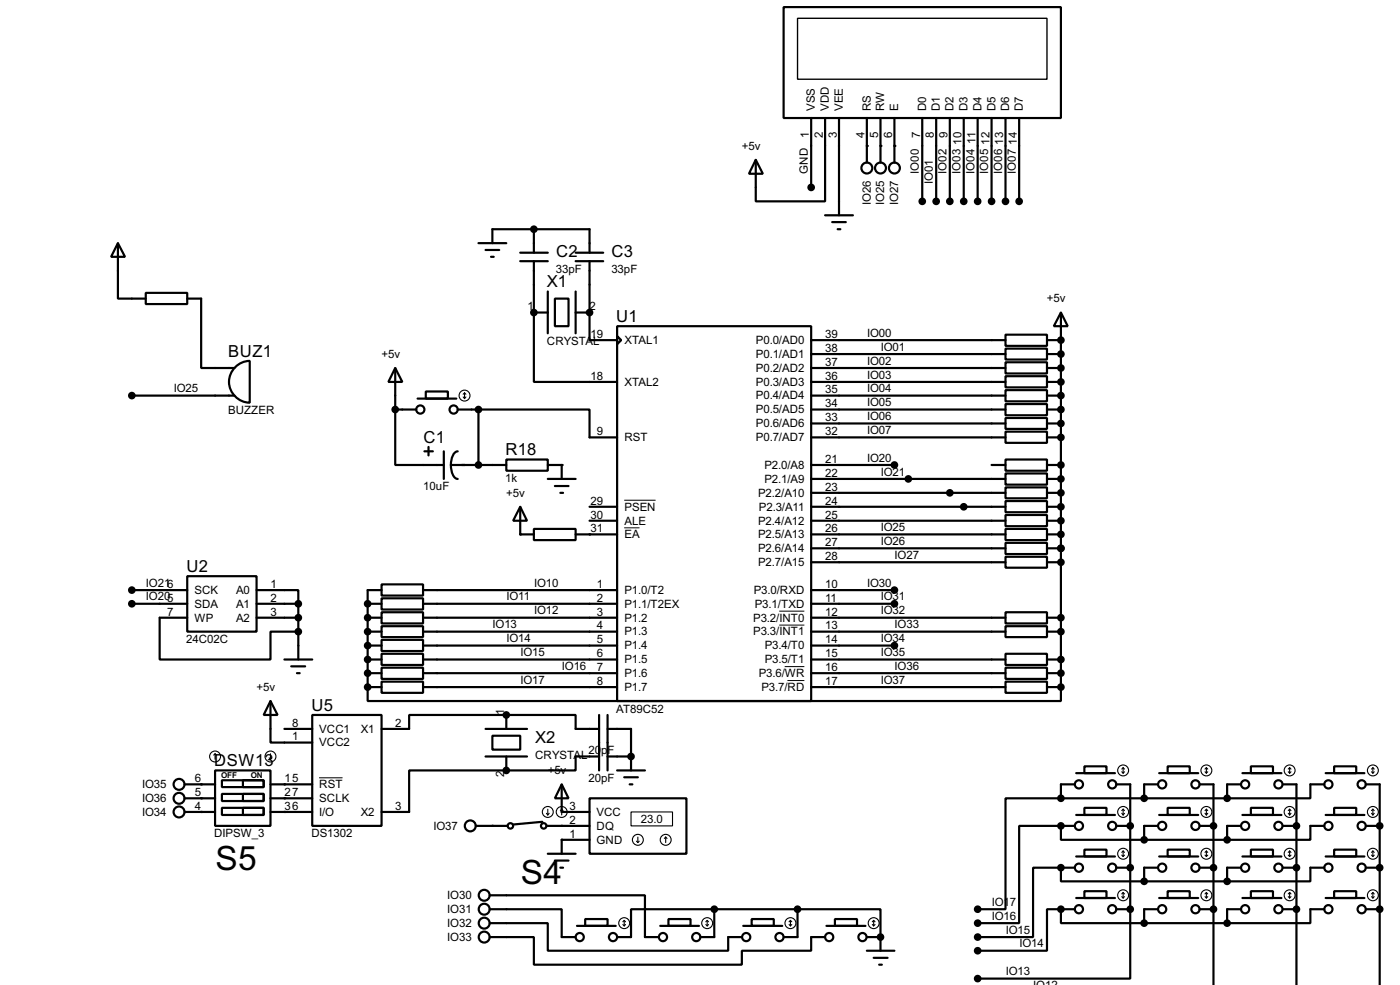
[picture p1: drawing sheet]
<svg xmlns="http://www.w3.org/2000/svg" width="256mm" height="180mm" viewBox="0 0 256 180" stroke-linecap="round" stroke-linejoin="round" font-family="sans-serif">
<g fill="#000">
<circle cx="158.8" cy="26.7" r=".2"/>
<circle cx="161.3" cy="26.7" r=".2"/>
<circle cx="163.9" cy="26.7" r=".2"/>
<circle cx="97.8" cy="42" r=".2"/>
<circle cx="97.8" cy="57.2" r=".2"/>
<circle cx="108" cy="57.2" r=".2"/>
<circle cx="194.4" cy="72.4" r=".2"/>
<circle cx="194.4" cy="62.3" r=".2"/>
<circle cx="194.4" cy="77.5" r=".2"/>
<circle cx="194.4" cy="75" r=".2"/>
<circle cx="194.4" cy="67.4" r=".2"/>
<circle cx="194.4" cy="69.9" r=".2"/>
<circle cx="194.4" cy="64.8" r=".2"/>
<circle cx="87.7" cy="85.1" r=".2"/>
<circle cx="95.3" cy="97.8" r=".2"/>
<circle cx="102.9" cy="85.1" r=".2"/>
<circle cx="108" cy="97.8" r=".2"/>
<circle cx="194.4" cy="92.8" r=".2"/>
<circle cx="194.4" cy="90.2" r=".2"/>
<circle cx="194.4" cy="87.7" r=".2"/>
<circle cx="194.4" cy="97.8" r=".2"/>
<circle cx="194.4" cy="95.3" r=".2"/>
<circle cx="194.4" cy="80.1" r=".2"/>
<circle cx="194.4" cy="85.1" r=".2"/>
<circle cx="67.4" cy="110.5" r=".2"/>
<circle cx="67.4" cy="118.2" r=".2"/>
<circle cx="67.4" cy="115.6" r=".2"/>
<circle cx="67.4" cy="113.1" r=".2"/>
<circle cx="194.4" cy="115.6" r=".2"/>
<circle cx="194.4" cy="100.4" r=".2"/>
<circle cx="194.4" cy="113.1" r=".2"/>
<circle cx="194.4" cy="102.9" r=".2"/>
<circle cx="67.4" cy="123.2" r=".2"/>
<circle cx="67.4" cy="125.8" r=".2"/>
<circle cx="67.4" cy="120.7" r=".2"/>
<circle cx="92.8" cy="130.9" r=".2"/>
<circle cx="115.6" cy="138.5" r=".2"/>
<circle cx="194.4" cy="123.2" r=".2"/>
<circle cx="194.4" cy="120.7" r=".2"/>
<circle cx="194.4" cy="125.8" r=".2"/>
<circle cx="36.9" cy="148.6" r=".2"/>
<circle cx="36.9" cy="143.6" r=".2"/>
<circle cx="36.9" cy="146.1" r=".2"/>
<circle cx="52.1" cy="143.6" r=".2"/>
<circle cx="52.1" cy="146.1" r=".2"/>
<circle cx="52.1" cy="148.6" r=".2"/>
<circle cx="90.2" cy="151.2" r=".2"/>
<circle cx="92.8" cy="141" r=".2"/>
<circle cx="102.9" cy="148.6" r=".2"/>
<circle cx="102.9" cy="151.2" r=".2"/>
<circle cx="102.9" cy="153.7" r=".2"/>
<circle cx="194.4" cy="158.8" r=".2"/>
<circle cx="194.4" cy="151.2" r=".2"/>
<circle cx="207.1" cy="151.2" r=".2"/>
<circle cx="207.1" cy="158.8" r=".2"/>
<circle cx="222.3" cy="158.8" r=".2"/>
<circle cx="222.3" cy="151.2" r=".2"/>
<circle cx="237.5" cy="151.2" r=".2"/>
<circle cx="237.5" cy="158.8" r=".2"/>
<circle cx="252.8" cy="151.2" r=".2"/>
<circle cx="252.8" cy="158.8" r=".2"/>
<circle cx="161.3" cy="171.5" r=".2"/>
<circle cx="194.4" cy="166.4" r=".2"/>
<circle cx="207.1" cy="166.4" r=".2"/>
<circle cx="222.3" cy="166.4" r=".2"/>
<circle cx="237.5" cy="166.4" r=".2"/>
<circle cx="252.8" cy="166.4" r=".2"/>
</g>
<g fill="none" stroke="#000" stroke-width=".4">
<path d="M143.6 1.3h50.8v20.3h-50.8zM138.5 29.3l1.3 2.5h-2.6zM148.6 21.6v12.7M151.2 21.6v15.3h-12.7v-7.6M151.2 39.4h5.1M153.7 21.6v17.8M158.8 21.6v8.2M161.3 21.6v8.2M163.9 21.6v8.2M169 21.6v15.3M171.5 21.6v15.3M174 21.6v15.3"/>
<path d="M176.6 21.6v15.3M179.1 21.6v15.3M181.7 21.6v15.3M184.2 21.6v15.3M186.7 21.6v15.3M21.6 44.5l1.3 2.5h-2.5zM21.6 44.5v10.2h5.1M26.7 53.6h7.6v2.1h-7.6zM34.3 54.7h2.6v12.7h6.1M87.7 44.5h5.1M89 45.8h2.5M90 47h.5"/>
<path d="M90.2 44.5v-2.5h17.8v4.3M95.3 47.8h5.1M95.3 46.3h5.1M97.8 57.2v12.7h15.3M97.8 42v4.3M97.8 47.8v9.4M97.8 57.2h2.6M100.4 53.4v7.6M101.7 54.7h2.5v5h-2.5zM105.5 47.8h5M105.5 46.3h5M105.5 53.4v7.6"/>
<path d="M105.5 57.2h2.5M108 47.8v14.5h5.1M113.1 59.7h35.5v68.6h-35.5zM152.5 40.7h2.5M153.5 42h.5M194.4 57.2l1.2 2.5h-2.5zM194.4 57.2v68.6M24.2 72.4h18.8M43.1 67.2a3.8 3.8 0 0 1 2.7-1.1v7.6a3.8 3.8 0 0 1-3.5-2.4 3.8 3.8 0 0 1 .8-4.1zM72.4 67.4l1.3 2.5h-2.5zM72.4 75v10.1h8.9M72.4 75h3.9"/>
<path d="M72.4 67.4v7.6M76.5 73h7.1M78 71.7h4.1v1.3h-4.1zM83.9 75h3.8M87.7 75h20.3v5.1h5.1M87.7 75v10.1M113.1 61.5l.7 .8-.7 .7zM148.6 62.3h35.6M148.6 64.8h35.6M148.6 67.4h35.6M148.6 69.9h35.6M148.6 72.4h35.6"/>
<path d="M148.6 75h35.6M148.6 77.5h35.6M184.2 61.3h7.6v2h-7.6zM184.2 63.8h7.6v2h-7.6zM184.2 66.3h7.6v2.1h-7.6zM184.2 68.9h7.6v2h-7.6zM184.2 71.4h7.6v2.1h-7.6zM184.2 74h7.6v2h-7.6zM184.2 76.5h7.6v2h-7.6zM184.2 79h7.6v2.1h-7.6zM191.8 62.3h2.6M191.8 64.8h2.6"/>
<path d="M191.8 67.4h2.6M191.8 69.9h2.6M191.8 72.4h2.6M191.8 75h2.6M191.8 77.5h2.6M77.8 82.6h1.5M78.5 81.8v1.6M81.3 82.6v5.1M82.6 85.1a3.2 3.2 0 0 0 .9 2.5l.4 .1M82.6 85.1h10.2M83.9 82.6a2.27 2.27 0 0 0-1.3 2.5M92.8 84.1h7.6v2.1h-7.6z"/>
<path d="M95.3 92.8l1.3 2.5h-2.6zM95.3 92.8v5h2.5M97.8 96.8h7.7v2.1h-7.7zM100.4 85.1h2.5v2.6M100.4 87.7h5.1M101.7 89h2.5M102.7 90.2h.5M105.5 97.8h7.6M108 95.3h5.1M108 92.8h5.1M148.6 80.1h35.6M148.6 95.3h35.6"/>
<path d="M148.6 97.8h35.6M148.6 85.1h15.3M148.6 87.7h35.6M148.6 90.2h35.6M148.6 92.8h35.6M181.7 85.1h2.5M184.2 84.1h7.6v2.1h-7.6zM184.2 86.7h7.6v2h-7.6zM184.2 89.2h7.6v2h-7.6zM184.2 91.7h7.6v2.1h-7.6zM184.2 94.3h7.6v2h-7.6zM184.2 96.8h7.6v2.1h-7.6z"/>
<path d="M184.2 99.4h7.6v2h-7.6zM191.8 80.1h2.6M191.8 95.3h2.6M191.8 97.8h2.6M191.8 85.1h2.6M191.8 87.7h2.6M191.8 90.2h2.6M191.8 92.8h2.6M24.2 108h10.1M24.2 110.5h10.1M34.3 105.5h12.7v10.1h-12.7zM34.3 113.1h-5v7.6h20.3v-5.1h5.1"/>
<path d="M47 108h7.7v2.5M47 110.5h7.7M47 113.1h7.7M54.7 110.5v10.2M67.4 110.5h2.5M67.4 113.1h2.5M67.4 115.6h2.5M67.4 118.2h2.5M69.9 107h7.6v2h-7.6zM69.9 109.5h7.6v2.1h-7.6zM69.9 112.1h7.6v2h-7.6zM69.9 114.6h7.6v2h-7.6z"/>
<path d="M69.9 117.1h7.6v2.1h-7.6zM69.9 119.7h7.6v2h-7.6zM69.9 108h-2.5v17.8M77.5 108h35.6M77.5 110.5h35.6M77.5 113.1h35.6M77.5 115.6h35.6M77.5 118.2h35.6M148.6 108h15.3M148.6 110.5h15.3M148.6 113.1h35.6M148.6 115.6h35.6"/>
<path d="M148.6 118.2h15.3M148.6 102.9h35.6M148.6 100.4h35.6M184.2 101.9h7.6v2h-7.6zM184.2 112.1h7.6v2h-7.6zM184.2 114.6h7.6v2h-7.6zM184.2 119.7h7.6v2h-7.6zM191.8 113.1h2.6M191.8 115.6h2.6M191.8 102.9h2.6M191.8 100.4h2.6M49.6 128.3l1.3 2.6h-2.6z"/>
<path d="M49.6 128.3v7.6h7.6M52.1 120.7h5.1M52.1 133.4h5.1M53.4 122h2.5M54.4 123.2h.5M57.2 130.9h12.7v20.3h-12.7zM67.4 125.8v2.5h127v-2.5M67.4 120.7h2.5M67.4 123.2h2.5M67.4 125.8h2.5M69.9 122.2h7.6v2.1h-7.6zM69.9 124.8h7.6v2h-7.6z"/>
<path d="M77.5 120.7h35.6M77.5 123.2h35.6M77.5 125.8h35.6M89 133.4h7.6M89 138.5h7.6M90.2 134.7h5.1v2.5h-5.1zM92.8 130.9h12.7v2.5h4.3M92.8 130.9h-17.8v2.5h-5.1M92.8 130.9v2.5M92.8 138.5v2.5M109.8 138.5h-4.3v2.5h-12.7M109.8 130.9v10.1"/>
<path d="M111.3 133.4h4.3v7.6M111.3 138.5h4.3M111.3 130.9v10.1M148.6 120.7h35.6M148.6 123.2h35.6M148.6 125.8h35.6M184.2 122.2h7.6v2.1h-7.6zM184.2 124.8h7.6v2h-7.6zM191.8 120.7h2.6M191.8 123.2h2.6M191.8 125.8h2.6M33.8 146.1h5.6"/>
<path d="M33.8 143.6h5.6M33.8 148.6h5.6M39.4 141h10.2v10.2h-10.2zM40.7 142.8h7.6v1.3h-7.6zM40.7 145.3h7.6v1.3h-7.6zM40.7 147.9h7.6v1.3h-7.6zM44.5 142.8h3.8v1.3h-3.8zM44.5 145.3h3.8v1.3h-3.8zM44.5 147.9h3.8v1.3h-3.8zM49.6 146.1h7.6M49.6 143.6h7.6M49.6 148.6h7.6"/>
<path d="M87.2 151.2h5.8M92.8 141h-17.8v7.6h-5.1M99.4 150.4l-5.4 .5M100.1 151.2h7.9M100.4 156.3h5.1M101.7 157.5h2.5M102.7 158.8h.5M102.9 143.6l1.3 2.5h-2.5zM102.9 143.6v5h5.1M108 146.1h17.8v10.2h-17.8zM108 153.7h-5.1v2.6M113.1 141h5.1"/>
<path d="M114.4 142.3h2.5M115.4 143.6h.5M194.4 151.2v2.5h15.2M194.4 158.8v2.5h15.2M194.4 146.1h-10.2v20.3h-5.1M194.4 151.2h-7.7v17.8h-7.6M194.4 158.8h-5.1v12.7h-10.2M194.4 146.1h30.4M194.4 151.2h2.5M194.4 158.8h2.5M196.9 143.6h-2.5v2.5M197.2 141.5h7.1"/>
<path d="M197.2 149.2h7.1M197.2 156.8h7.1M198.7 140.3h4v1.2h-4zM198.7 147.9h4v1.3h-4zM198.7 155.5h4v1.3h-4zM204.5 143.6h2.6v22.8M204.5 151.2h2.6M204.5 158.8h2.6M209.6 153.7h15.2M212.1 143.6h-2.5v2.5M212.1 151.2h-2.5v2.5M212.1 158.8h-2.5v2.5"/>
<path d="M212.4 141.5h7.1M212.4 149.2h7.1M212.4 156.8h7.1M213.9 140.3h4.1v1.2h-4.1zM213.9 147.9h4.1v1.3h-4.1zM213.9 155.5h4.1v1.3h-4.1zM219.8 143.6h2.5v36.7M219.8 151.2h2.5M219.8 158.8h2.5M227.4 143.6h-2.6v2.5M227.4 151.2h-2.6v2.5M227.4 158.8h-2.6v2.5"/>
<path d="M227.6 141.5h7.2M227.6 149.2h7.2M227.6 156.8h7.2M229.2 140.3h4v1.2h-4zM229.2 147.9h4v1.3h-4zM229.2 155.5h4v1.3h-4zM235 143.6h2.5v36.7M235 151.2h2.5M235 158.8h2.5M242.6 158.8h-2.5v2.5h-15.3M242.6 151.2h-2.5v2.5h-15.3M242.6 143.6h-2.5v2.5h-15.3"/>
<path d="M242.9 141.5h7.1M242.9 149.2h7.1M242.9 156.8h7.1M244.4 140.3h4.1v1.2h-4.1zM244.4 147.9h4.1v1.3h-4.1zM244.4 155.5h4.1v1.3h-4.1zM250.2 143.6h2.6v36.7M250.2 151.2h2.6M250.2 158.8h2.6M89.7 163.9h28.5v7.6h2.5M89.7 166.4h13.2v5.1h2.6M89.7 169h10.7v5h33v-2.5h2.5"/>
<path d="M89.7 171.5h8.1v5.1h38.1v-2.6h12.7v-2.5h2.6M105.7 169.5h7.1M107.2 168.2h4.1v1.3h-4.1zM121 169.5h7.1M122.5 168.2h4v1.3h-4zM130.9 166.4h-15.3v5.1h-2.5M130.9 166.4v5.1h-2.6M130.9 166.4h15.2M136.2 169.5h7.1M137.7 168.2h4.1v1.3h-4.1zM146.1 166.4h15.2v5.1M146.1 166.4v5.1h-2.5"/>
<path d="M151.4 169.5h7.2M153 168.2h4v1.3h-4zM158.8 171.5h2.5M158.8 174h5.1M160.1 175.3h2.5M161.1 176.6h.5M161.3 171.5v2.5M194.4 166.4v2.6h15.2M194.4 166.4h-2.6v7.6h-12.7M194.4 166.4h2.5M197.2 164.4h7.1M198.7 163.1h4v1.3h-4z"/>
<path d="M204.5 166.4h2.6M207.1 166.4v12.7h-28M209.6 169h15.2M209.6 161.3h15.2M212.1 166.4h-2.5v2.6M212.4 164.4h7.1M213.9 163.1h4.1v1.3h-4.1zM219.8 166.4h2.5M227.4 166.4h-2.6v2.6M227.6 164.4h7.2M229.2 163.1h4v1.3h-4zM235 166.4h2.5"/>
<path d="M242.6 166.4h-2.5v2.6h-15.3M242.9 164.4h7.1M244.4 163.1h4.1v1.3h-4.1zM250.2 166.4h2.6"/>
<circle cx="158.8" cy="30.8" r="1"/>
<circle cx="161.3" cy="30.8" r="1"/>
<circle cx="163.8" cy="30.8" r="1"/>
<circle cx="77" cy="75" r=".75"/>
<circle cx="83.1" cy="75" r=".75"/>
<circle cx="32.8" cy="143.6" r="1"/>
<circle cx="32.8" cy="146.1" r="1"/>
<circle cx="32.8" cy="148.6" r="1"/>
<circle cx="86.1" cy="151.2" r="1"/>
<circle cx="93.5" cy="151.2" r=".5"/>
<circle cx="99.6" cy="151.2" r=".5"/>
<circle cx="197.6" cy="143.6" r=".75"/>
<circle cx="197.6" cy="158.8" r=".75"/>
<circle cx="197.6" cy="151.2" r=".75"/>
<circle cx="203.7" cy="158.8" r=".75"/>
<circle cx="203.7" cy="151.2" r=".75"/>
<circle cx="203.7" cy="143.6" r=".75"/>
<circle cx="212.9" cy="143.6" r=".75"/>
<circle cx="212.9" cy="151.2" r=".75"/>
<circle cx="212.9" cy="158.8" r=".75"/>
<circle cx="219" cy="158.8" r=".75"/>
<circle cx="219" cy="151.2" r=".75"/>
<circle cx="219" cy="143.6" r=".75"/>
<circle cx="228.1" cy="143.6" r=".75"/>
<circle cx="228.1" cy="151.2" r=".75"/>
<circle cx="228.1" cy="158.8" r=".75"/>
<circle cx="234.2" cy="151.2" r=".75"/>
<circle cx="234.2" cy="143.6" r=".75"/>
<circle cx="234.2" cy="158.8" r=".75"/>
<circle cx="243.3" cy="151.2" r=".75"/>
<circle cx="243.3" cy="158.8" r=".75"/>
<circle cx="243.3" cy="143.6" r=".75"/>
<circle cx="249.4" cy="158.8" r=".75"/>
<circle cx="249.4" cy="143.6" r=".75"/>
<circle cx="249.4" cy="151.2" r=".75"/>
<circle cx="88.7" cy="171.5" r="1"/>
<circle cx="88.7" cy="163.9" r="1"/>
<circle cx="88.7" cy="169" r="1"/>
<circle cx="88.7" cy="166.4" r="1"/>
<circle cx="106.2" cy="171.5" r=".75"/>
<circle cx="112.3" cy="171.5" r=".75"/>
<circle cx="121.4" cy="171.5" r=".75"/>
<circle cx="127.5" cy="171.5" r=".75"/>
<circle cx="136.7" cy="171.5" r=".75"/>
<circle cx="142.8" cy="171.5" r=".75"/>
<circle cx="151.9" cy="171.5" r=".75"/>
<circle cx="158" cy="171.5" r=".75"/>
<circle cx="197.6" cy="166.4" r=".75"/>
<circle cx="203.7" cy="166.4" r=".75"/>
<circle cx="212.9" cy="166.4" r=".75"/>
<circle cx="219" cy="166.4" r=".75"/>
<circle cx="228.1" cy="166.4" r=".75"/>
<circle cx="234.2" cy="166.4" r=".75"/>
<circle cx="243.3" cy="166.4" r=".75"/>
<circle cx="249.4" cy="166.4" r=".75"/>
</g>
<g fill="#000" stroke="#000" stroke-width=".4">
<circle cx="148.6" cy="34.3" r=".5"/>
<circle cx="168.9" cy="36.9" r=".5"/>
<circle cx="171.5" cy="36.9" r=".5"/>
<circle cx="174" cy="36.9" r=".5"/>
<circle cx="176.5" cy="36.9" r=".5"/>
<circle cx="179.1" cy="36.9" r=".5"/>
<circle cx="181.6" cy="36.9" r=".5"/>
<circle cx="184.2" cy="36.9" r=".5"/>
<circle cx="186.7" cy="36.9" r=".5"/>
<circle cx="97.8" cy="57.2" r=".5"/>
<circle cx="97.8" cy="42" r=".5"/>
<circle cx="108" cy="57.2" r=".5"/>
<circle cx="24.1" cy="72.4" r=".5"/>
<circle cx="72.4" cy="75" r=".5"/>
<circle cx="87.6" cy="75" r=".5"/>
<circle cx="194.3" cy="72.4" r=".5"/>
<circle cx="194.3" cy="62.3" r=".5"/>
<circle cx="194.3" cy="77.5" r=".5"/>
<circle cx="194.3" cy="67.4" r=".5"/>
<circle cx="194.3" cy="75" r=".5"/>
<circle cx="194.3" cy="69.9" r=".5"/>
<circle cx="194.3" cy="64.8" r=".5"/>
<circle cx="87.6" cy="85.1" r=".5"/>
<circle cx="163.8" cy="85.1" r=".5"/>
<circle cx="166.4" cy="87.7" r=".5"/>
<circle cx="174" cy="90.2" r=".5"/>
<circle cx="176.5" cy="92.8" r=".5"/>
<circle cx="194.3" cy="90.2" r=".5"/>
<circle cx="194.3" cy="85.1" r=".5"/>
<circle cx="194.3" cy="80.1" r=".5"/>
<circle cx="194.3" cy="97.8" r=".5"/>
<circle cx="194.3" cy="95.3" r=".5"/>
<circle cx="194.3" cy="92.8" r=".5"/>
<circle cx="194.3" cy="87.7" r=".5"/>
<circle cx="24.1" cy="108" r=".5"/>
<circle cx="24.1" cy="110.5" r=".5"/>
<circle cx="54.6" cy="115.6" r=".5"/>
<circle cx="54.6" cy="110.5" r=".5"/>
<circle cx="54.6" cy="113.1" r=".5"/>
<circle cx="67.3" cy="115.6" r=".5"/>
<circle cx="67.3" cy="113.1" r=".5"/>
<circle cx="67.3" cy="110.5" r=".5"/>
<circle cx="67.3" cy="118.2" r=".5"/>
<circle cx="163.8" cy="118.2" r=".5"/>
<circle cx="163.8" cy="110.5" r=".5"/>
<circle cx="163.8" cy="108" r=".5"/>
<circle cx="194.3" cy="115.6" r=".5"/>
<circle cx="194.3" cy="102.9" r=".5"/>
<circle cx="194.3" cy="113.1" r=".5"/>
<circle cx="194.3" cy="100.4" r=".5"/>
<circle cx="67.3" cy="120.7" r=".5"/>
<circle cx="67.3" cy="125.8" r=".5"/>
<circle cx="67.3" cy="123.2" r=".5"/>
<circle cx="92.7" cy="130.9" r=".5"/>
<circle cx="115.6" cy="138.5" r=".5"/>
<circle cx="194.3" cy="123.2" r=".5"/>
<circle cx="194.3" cy="125.8" r=".5"/>
<circle cx="194.3" cy="120.7" r=".5"/>
<circle cx="92.7" cy="141" r=".5"/>
<circle cx="194.3" cy="158.8" r=".5"/>
<circle cx="194.3" cy="146.1" r=".5"/>
<circle cx="194.3" cy="151.2" r=".5"/>
<circle cx="207" cy="151.2" r=".5"/>
<circle cx="207" cy="158.8" r=".5"/>
<circle cx="209.6" cy="153.7" r=".5"/>
<circle cx="209.6" cy="146.1" r=".5"/>
<circle cx="222.3" cy="158.8" r=".5"/>
<circle cx="222.3" cy="151.2" r=".5"/>
<circle cx="224.8" cy="153.7" r=".5"/>
<circle cx="224.8" cy="146.1" r=".5"/>
<circle cx="237.5" cy="158.8" r=".5"/>
<circle cx="237.5" cy="151.2" r=".5"/>
<circle cx="252.7" cy="151.2" r=".5"/>
<circle cx="252.7" cy="158.8" r=".5"/>
<circle cx="130.8" cy="166.4" r=".5"/>
<circle cx="146.1" cy="166.4" r=".5"/>
<circle cx="161.3" cy="171.5" r=".5"/>
<circle cx="179.1" cy="174" r=".5"/>
<circle cx="179.1" cy="171.5" r=".5"/>
<circle cx="179.1" cy="169" r=".5"/>
<circle cx="179.1" cy="179.1" r=".5"/>
<circle cx="179.1" cy="166.4" r=".5"/>
<circle cx="194.3" cy="166.4" r=".5"/>
<circle cx="207" cy="166.4" r=".5"/>
<circle cx="209.6" cy="161.3" r=".5"/>
<circle cx="209.6" cy="169" r=".5"/>
<circle cx="222.3" cy="166.4" r=".5"/>
<circle cx="224.8" cy="161.3" r=".5"/>
<circle cx="224.8" cy="169" r=".5"/>
<circle cx="237.5" cy="166.4" r=".5"/>
<circle cx="252.7" cy="166.4" r=".5"/>
</g>
<path d="M114.4 96.6h2.8M114.4 91.6h5.7M142.8 111.9h4.6M142.8 114.4h4.6M143.8 122h3.6M144.3 124.6h3.1M58.5 142.4h4.3" fill="none" stroke="#000" stroke-width=".18"/>
<g fill="none" stroke="#000" stroke-width=".2">
<path d="M84.9 72.7l.2 .3M85.1 71.9v1.1M85.1 71.9l-.2 .3M85.1 71.9l.3 .3M85.4 72.7l-.3 .3M39.4 138l-.2 .2M39.4 138l.3 .2M39.4 138v1M49.3 138.7l.3 .3M49.6 138v1M49.8 138.7l-.2 .3M100.1 148.9l.3 .3"/>
<path d="M100.4 148.1v1.1M100.6 148.9l-.2 .3M102.9 148.1l-.2 .3M102.9 148.1l.3 .3M102.9 148.1v1.1M115.6 148.6h7.6v2.6h-7.6zM116.6 154l.3 .2M116.9 153.2v1M117.1 154l-.2 .2M122 153.2l-.3 .3M122 153.2l.2 .3M122 153.2v1"/>
<path d="M205.5 141.3l.3 .2M205.5 148.9l.3 .3M205.5 156.5l.3 .3M205.8 140.5v1M205.8 148.1v1.1M205.8 155.8v1M205.8 140.5l-.3 .3M205.8 140.5l.2 .3M205.8 155.8l-.3 .2M205.8 148.1l-.3 .3M205.8 148.1l.2 .3M205.8 155.8l.2 .2"/>
<path d="M206 141.3l-.2 .2M206 156.5l-.2 .3M206 148.9l-.2 .3M220.8 141.3l.2 .2M220.8 148.9l.2 .3M220.8 156.5l.2 .3M221 140.5v1M221 148.1v1.1M221 155.8v1M221 140.5l-.2 .3M221 140.5l.3 .3M221 155.8l-.2 .2"/>
<path d="M221 148.1l-.2 .3M221 148.1l.3 .3M221 155.8l.3 .2M221.3 141.3l-.3 .2M221.3 156.5l-.3 .3M221.3 148.9l-.3 .3M236 141.3l.3 .2M236 148.9l.3 .3M236 156.5l.3 .3M236.3 140.5v1M236.3 148.1v1.1M236.3 155.8v1"/>
<path d="M236.3 140.5l-.3 .3M236.3 140.5l.2 .3M236.3 155.8l-.3 .2M236.3 148.1l-.3 .3M236.3 148.1l.2 .3M236.3 155.8l.2 .2M236.5 141.3l-.2 .2M236.5 156.5l-.2 .3M236.5 148.9l-.2 .3M251.3 141.3l.2 .2M251.3 148.9l.2 .3M251.3 156.5l.2 .3"/>
<path d="M251.5 155.8l.3 .2M251.5 140.5v1M251.5 148.1v1.1M251.5 155.8v1M251.5 140.5l-.2 .3M251.5 140.5l.3 .3M251.5 148.1l-.2 .3M251.5 148.1l.3 .3M251.5 155.8l-.2 .2M251.8 141.3l-.3 .2M251.8 148.9l-.3 .3M251.8 156.5l-.3 .3"/>
<path d="M114.1 169.2l.3 .3M114.4 168.5v1M114.4 168.5l-.3 .2M114.4 168.5l.2 .2M114.6 169.2l-.2 .3M129.3 169.2l.3 .3M129.6 168.5v1M129.6 168.5l-.3 .2M129.6 168.5l.2 .2M129.8 169.2l-.2 .3M144.6 169.2l.2 .3M144.8 168.5v1"/>
<path d="M144.8 168.5l-.2 .2M144.8 168.5l.3 .2M145.1 169.2l-.3 .3M159.8 169.2l.3 .3M160.1 168.5v1M160.1 168.5l-.3 .2M160.1 168.5l.2 .2M160.3 169.2l-.2 .3M205.5 164.1l.3 .3M205.8 163.4v1M205.8 163.4l-.3 .2M205.8 163.4l.2 .2"/>
<path d="M206 164.1l-.2 .3M220.8 164.1l.2 .3M221 163.4v1M221 163.4l-.2 .2M221 163.4l.3 .2M221.3 164.1l-.3 .3M236 164.1l.3 .3M236.3 163.4v1M236.3 163.4l-.3 .2M236.3 163.4l.2 .2M236.5 164.1l-.2 .3M251.3 164.1l.2 .3"/>
<path d="M251.5 163.4v1M251.5 163.4l-.2 .2M251.5 163.4l.3 .2M251.8 164.1l-.3 .3"/>
<circle cx="85.1" cy="72.4" r="1"/>
<circle cx="39.4" cy="138.5" r="1"/>
<circle cx="49.5" cy="138.5" r="1"/>
<circle cx="100.3" cy="148.6" r="1"/>
<circle cx="102.9" cy="148.6" r="1"/>
<circle cx="116.8" cy="153.7" r="1"/>
<circle cx="121.9" cy="153.7" r="1"/>
<circle cx="205.7" cy="141" r="1"/>
<circle cx="205.7" cy="148.6" r="1"/>
<circle cx="205.7" cy="156.3" r="1"/>
<circle cx="221" cy="156.3" r="1"/>
<circle cx="221" cy="148.6" r="1"/>
<circle cx="221" cy="141" r="1"/>
<circle cx="236.2" cy="141" r="1"/>
<circle cx="236.2" cy="156.3" r="1"/>
<circle cx="236.2" cy="148.6" r="1"/>
<circle cx="251.5" cy="156.3" r="1"/>
<circle cx="251.5" cy="141" r="1"/>
<circle cx="251.5" cy="148.6" r="1"/>
<circle cx="114.3" cy="169" r="1"/>
<circle cx="129.5" cy="169" r="1"/>
<circle cx="144.8" cy="169" r="1"/>
<circle cx="160" cy="169" r="1"/>
<circle cx="205.7" cy="163.9" r="1"/>
<circle cx="221" cy="163.9" r="1"/>
<circle cx="236.2" cy="163.9" r="1"/>
<circle cx="251.5" cy="163.9" r="1"/>
</g>
<path d="M146.1 3.4h45.7v11.1h-45.7z" fill="none" stroke="#000" stroke-width=".25"/>
<g font-size="6.9">
<text x="39.5" y="159.2">S5</text>
<text x="95.4" y="161.8">S4</text>
</g>
<g font-size="3.4">
<text x="101.9" y="47.1">C2</text>
<text x="112.1" y="47.1">C3</text>
<text x="100.2" y="52.6">X1</text>
<text x="112.9" y="58.9">U1</text>
<text x="41.8" y="65.3">BUZ1</text>
<text x="77.6" y="81">C1</text>
<text x="92.6" y="83.3">R18</text>
<text x="34.2" y="104.7">U2</text>
<text x="57.1" y="130.1">U5</text>
<text x="98.1" y="136">X2</text>
<text x="39.3" y="140.2">DSW13</text>
</g>
<g font-size="2.4">
<text x="149.3" y="20.3" transform="rotate(-90 149.3 20.3)">VSS</text>
<text x="151.9" y="20.3" transform="rotate(-90 151.9 20.3)">VDD</text>
<text x="154.4" y="20.3" transform="rotate(-90 154.4 20.3)">VEE</text>
<text x="159.5" y="20.3" transform="rotate(-90 159.5 20.3)">RS</text>
<text x="162" y="20.3" transform="rotate(-90 162 20.3)">RW</text>
<text x="164.6" y="20.3" transform="rotate(-90 164.6 20.3)">E</text>
<text x="169.7" y="20.3" transform="rotate(-90 169.7 20.3)">D0</text>
<text x="172.2" y="20.3" transform="rotate(-90 172.2 20.3)">D1</text>
<text x="174.7" y="20.3" transform="rotate(-90 174.7 20.3)">D2</text>
<text x="177.3" y="20.3" transform="rotate(-90 177.3 20.3)">D3</text>
<text x="179.8" y="20.3" transform="rotate(-90 179.8 20.3)">D4</text>
<text x="182.4" y="20.3" transform="rotate(-90 182.4 20.3)">D5</text>
<text x="184.9" y="20.3" transform="rotate(-90 184.9 20.3)">D6</text>
<text x="187.4" y="20.3" transform="rotate(-90 187.4 20.3)">D7</text>
<text x="135.9" y="27.4">+5v</text>
<text x="148.2" y="25.3" transform="rotate(-90 148.2 25.3)">1</text>
<text x="150.8" y="25.3" transform="rotate(-90 150.8 25.3)">2</text>
<text x="153.3" y="25.3" transform="rotate(-90 153.3 25.3)">3</text>
<text x="158.4" y="25.3" transform="rotate(-90 158.4 25.3)">4</text>
<text x="160.9" y="25.3" transform="rotate(-90 160.9 25.3)">5</text>
<text x="163.5" y="25.3" transform="rotate(-90 163.5 25.3)">6</text>
<text x="168.6" y="25.3" transform="rotate(-90 168.6 25.3)">7</text>
<text x="171.1" y="25.3" transform="rotate(-90 171.1 25.3)">8</text>
<text x="173.6" y="25.3" transform="rotate(-90 173.6 25.3)">9</text>
<text x="176.2" y="26.5" transform="rotate(-90 176.2 26.5)">10</text>
<text x="178.7" y="26.3" transform="rotate(-90 178.7 26.3)">11</text>
<text x="181.3" y="26.5" transform="rotate(-90 181.3 26.5)">12</text>
<text x="183.8" y="26.5" transform="rotate(-90 183.8 26.5)">13</text>
<text x="186.3" y="26.5" transform="rotate(-90 186.3 26.5)">14</text>
<text x="148" y="31.8" transform="rotate(-90 148 31.8)">GND</text>
<text x="168.4" y="31.8" transform="rotate(-90 168.4 31.8)">IO00</text>
<text x="170.9" y="33.7" transform="rotate(-90 170.9 33.7)">IO01</text>
<text x="173.4" y="31.8" transform="rotate(-90 173.4 31.8)">IO02</text>
<text x="176" y="31.8" transform="rotate(-90 176 31.8)">IO03</text>
<text x="178.5" y="31.8" transform="rotate(-90 178.5 31.8)">IO04</text>
<text x="181.1" y="31.8" transform="rotate(-90 181.1 31.8)">IO05</text>
<text x="183.6" y="31.8" transform="rotate(-90 183.6 31.8)">IO06</text>
<text x="186.1" y="31.8" transform="rotate(-90 186.1 31.8)">IO07</text>
<text x="159.5" y="37.5" transform="rotate(-90 159.5 37.5)">IO26</text>
<text x="162" y="37.5" transform="rotate(-90 162 37.5)">IO25</text>
<text x="164.6" y="37.5" transform="rotate(-90 164.6 37.5)">IO27</text>
<text x="101.9" y="50">33pF</text>
<text x="112" y="50">33pF</text>
<text x="96.7" y="56.8">1</text>
<text x="108" y="56.8">2</text>
<text x="191.8" y="55.4">+5v</text>
<text x="69.9" y="65.5">+5v</text>
<text x="100.2" y="63.1">CRYSTAL</text>
<text x="108.2" y="61.9">19</text>
<text x="114.4" y="63">XTAL1</text>
<text x="138.5" y="63">P0.0/AD0</text>
<text x="138.5" y="65.5">P0.1/AD1</text>
<text x="151.2" y="61.9">39</text>
<text x="151.2" y="64.4">38</text>
<text x="158.8" y="61.7">IO00</text>
<text x="161.3" y="64.2">IO01</text>
<text x="31.8" y="71.8">IO25</text>
<text x="108.2" y="69.5">18</text>
<text x="114.4" y="70.6">XTAL2</text>
<text x="138.5" y="68.1">P0.2/AD2</text>
<text x="138.5" y="70.6">P0.3/AD3</text>
<text x="151.2" y="67">37</text>
<text x="151.2" y="69.5">36</text>
<text x="151.2" y="72">35</text>
<text x="158.8" y="66.7">IO02</text>
<text x="158.8" y="69.3">IO03</text>
<text x="158.8" y="71.8">IO04</text>
<text x="41.8" y="75.8">BUZZER</text>
<text x="138.5" y="73.1">P0.4/AD4</text>
<text x="138.5" y="75.7">P0.5/AD5</text>
<text x="151.2" y="74.6">34</text>
<text x="151.2" y="77.1">33</text>
<text x="158.8" y="74.4">IO05</text>
<text x="158.8" y="76.9">IO06</text>
<text x="109.4" y="79.7">9</text>
<text x="114.4" y="80.8">RST</text>
<text x="138.5" y="78.2">P0.6/AD6</text>
<text x="138.5" y="80.8">P0.7/AD7</text>
<text x="151.2" y="79.7">32</text>
<text x="158.8" y="79.5">IO07</text>
<text x="77.6" y="89.8">10uF</text>
<text x="92.6" y="88.2">1k</text>
<text x="140" y="85.8">P2.0/A8</text>
<text x="140" y="88.4">P2.1/A9</text>
<text x="151.2" y="84.7">21</text>
<text x="151.2" y="87.3">22</text>
<text x="151.2" y="89.8">23</text>
<text x="158.8" y="84.5">IO20</text>
<text x="161.3" y="87.1">IO21</text>
<text x="92.8" y="90.9">+5v</text>
<text x="108.2" y="94.9">30</text>
<text x="108.2" y="92.4">29</text>
<text x="114.4" y="93.5">PSEN</text>
<text x="138.9" y="90.9">P2.2/A10</text>
<text x="139" y="93.5">P2.3/A11</text>
<text x="151.2" y="92.4">24</text>
<text x="151.2" y="94.9">25</text>
<text x="108.2" y="97.4">31</text>
<text x="114.4" y="96">ALE</text>
<text x="114.4" y="98.5">EA</text>
<text x="138.9" y="96">P2.4/A12</text>
<text x="138.9" y="98.5">P2.5/A13</text>
<text x="138.9" y="101.1">P2.6/A14</text>
<text x="151.2" y="97.4">26</text>
<text x="151.2" y="100">27</text>
<text x="161.3" y="97.2">IO25</text>
<text x="161.3" y="99.8">IO26</text>
<text x="26.7" y="107.4">IO216</text>
<text x="49.6" y="107.6">1</text>
<text x="97.8" y="107.4">IO10</text>
<text x="109.4" y="107.6">1</text>
<text x="138.9" y="103.6">P2.7/A15</text>
<text x="151.2" y="107.6">10</text>
<text x="151.2" y="102.5">28</text>
<text x="158.8" y="107.4">IO30</text>
<text x="163.9" y="102.3">IO27</text>
<text x="26.7" y="109.9">IO205</text>
<text x="30.7" y="112.7">7</text>
<text x="35.6" y="108.7">SCK</text>
<text x="35.6" y="111.2">SDA</text>
<text x="35.6" y="113.8">WP</text>
<text x="43.2" y="108.7">A0</text>
<text x="43.2" y="111.2">A1</text>
<text x="43.2" y="113.8">A2</text>
<text x="49.6" y="110.1">2</text>
<text x="49.6" y="112.7">3</text>
<text x="92.8" y="109.9">IO11</text>
<text x="97.8" y="112.5">IO12</text>
<text x="109.4" y="110.1">2</text>
<text x="109.4" y="112.7">3</text>
<text x="114.4" y="108.7">P1.0/T2</text>
<text x="114.4" y="111.2">P1.1/T2EX</text>
<text x="114.4" y="113.8">P1.2</text>
<text x="138" y="113.8">P3.2/INT0</text>
<text x="138.1" y="108.7">P3.0/RXD</text>
<text x="138.3" y="111.2">P3.1/TXD</text>
<text x="151.2" y="110.1">11</text>
<text x="151.2" y="112.7">12</text>
<text x="161.3" y="112.5">IO32</text>
<text x="161.3" y="109.9">IO31</text>
<text x="34.1" y="117.7">24C02C</text>
<text x="90.2" y="115">IO13</text>
<text x="92.8" y="117.6">IO14</text>
<text x="109.4" y="115.2">4</text>
<text x="109.4" y="117.8">5</text>
<text x="114.4" y="116.3">P1.3</text>
<text x="114.4" y="118.9">P1.4</text>
<text x="138" y="116.3">P3.3/INT1</text>
<text x="140.1" y="118.9">P3.4/T0</text>
<text x="151.2" y="115.2">13</text>
<text x="151.2" y="117.8">14</text>
<text x="161.3" y="117.6">IO34</text>
<text x="163.9" y="115">IO33</text>
<text x="95.3" y="120.1">IO15</text>
<text x="95.3" y="125.2">IO17</text>
<text x="102.9" y="122.6">IO16</text>
<text x="109.4" y="120.3">6</text>
<text x="109.4" y="122.8">7</text>
<text x="109.4" y="125.4">8</text>
<text x="114.4" y="121.4">P1.5</text>
<text x="114.4" y="123.9">P1.6</text>
<text x="139" y="123.9">P3.6/WR</text>
<text x="140.1" y="121.4">P3.5/T1</text>
<text x="151.2" y="125.4">17</text>
<text x="151.2" y="122.8">16</text>
<text x="151.2" y="120.3">15</text>
<text x="161.3" y="125.2">IO37</text>
<text x="161.3" y="120.1">IO35</text>
<text x="163.9" y="122.6">IO36</text>
<text x="47" y="126.5">+5v</text>
<text x="92.4" y="130.9" transform="rotate(-90 92.4 130.9)">1</text>
<text x="112.9" y="130.4">AT89C52</text>
<text x="114.4" y="126.5">P1.7</text>
<text x="139.5" y="126.5">P3.7/RD</text>
<text x="53.5" y="133">8</text>
<text x="53.5" y="135.5">1</text>
<text x="58.5" y="134.1">VCC1</text>
<text x="58.5" y="136.6">VCC2</text>
<text x="66.1" y="134.1">X1</text>
<text x="72.4" y="133">2</text>
<text x="35.7" y="143.2">6</text>
<text x="52.1" y="143.2">15</text>
<text x="92.4" y="142.2" transform="rotate(-90 92.4 142.2)">2</text>
<text x="98" y="138.9">CRYSTAL</text>
<text x="100.4" y="141.7">+5v</text>
<text x="107.8" y="138">20</text>
<text x="107.8" y="143.1">20pF</text>
<text x="110.1" y="138">pF</text>
<text x="26" y="144.3">IO35</text>
<text x="26" y="146.8">IO36</text>
<text x="26" y="149.3">IO34</text>
<text x="35.7" y="145.7">5</text>
<text x="35.7" y="148.2">4</text>
<text x="52.1" y="145.7">27</text>
<text x="52.1" y="148.2">36</text>
<text x="58.5" y="144.3">RST</text>
<text x="58.5" y="146.8">SCLK</text>
<text x="58.5" y="149.3">I/O</text>
<text x="66.1" y="149.3">X2</text>
<text x="72.4" y="148.2">3</text>
<text x="104.3" y="148.2">3</text>
<text x="109.3" y="149.3">VCC</text>
<text x="39.2" y="153.3">DIPSW_3</text>
<text x="57" y="153.3">DS1302</text>
<text x="79.4" y="151.9">IO37</text>
<text x="104.3" y="150.8">2</text>
<text x="104.3" y="153.3">1</text>
<text x="109.3" y="151.9">DQ</text>
<text x="109.3" y="154.4">GND</text>
<text x="117.4" y="150.6">23.0</text>
<text x="81.9" y="164.6">IO30</text>
<text x="81.9" y="167.1">IO31</text>
<text x="181.7" y="165.8">IO17</text>
<text x="81.9" y="169.7">IO32</text>
<text x="81.9" y="172.2">IO33</text>
<text x="181.7" y="168.4">IO16</text>
<text x="184.2" y="170.9">IO15</text>
<text x="186.7" y="173.4">IO14</text>
<text x="184.2" y="178.5">IO13</text>
<text x="189.3" y="181.1">IO12</text>
</g>
<g font-size="1.7">
<text x="40.5" y="142.3">OFF</text>
<text x="46" y="142.3">ON</text>
</g>
</svg>
